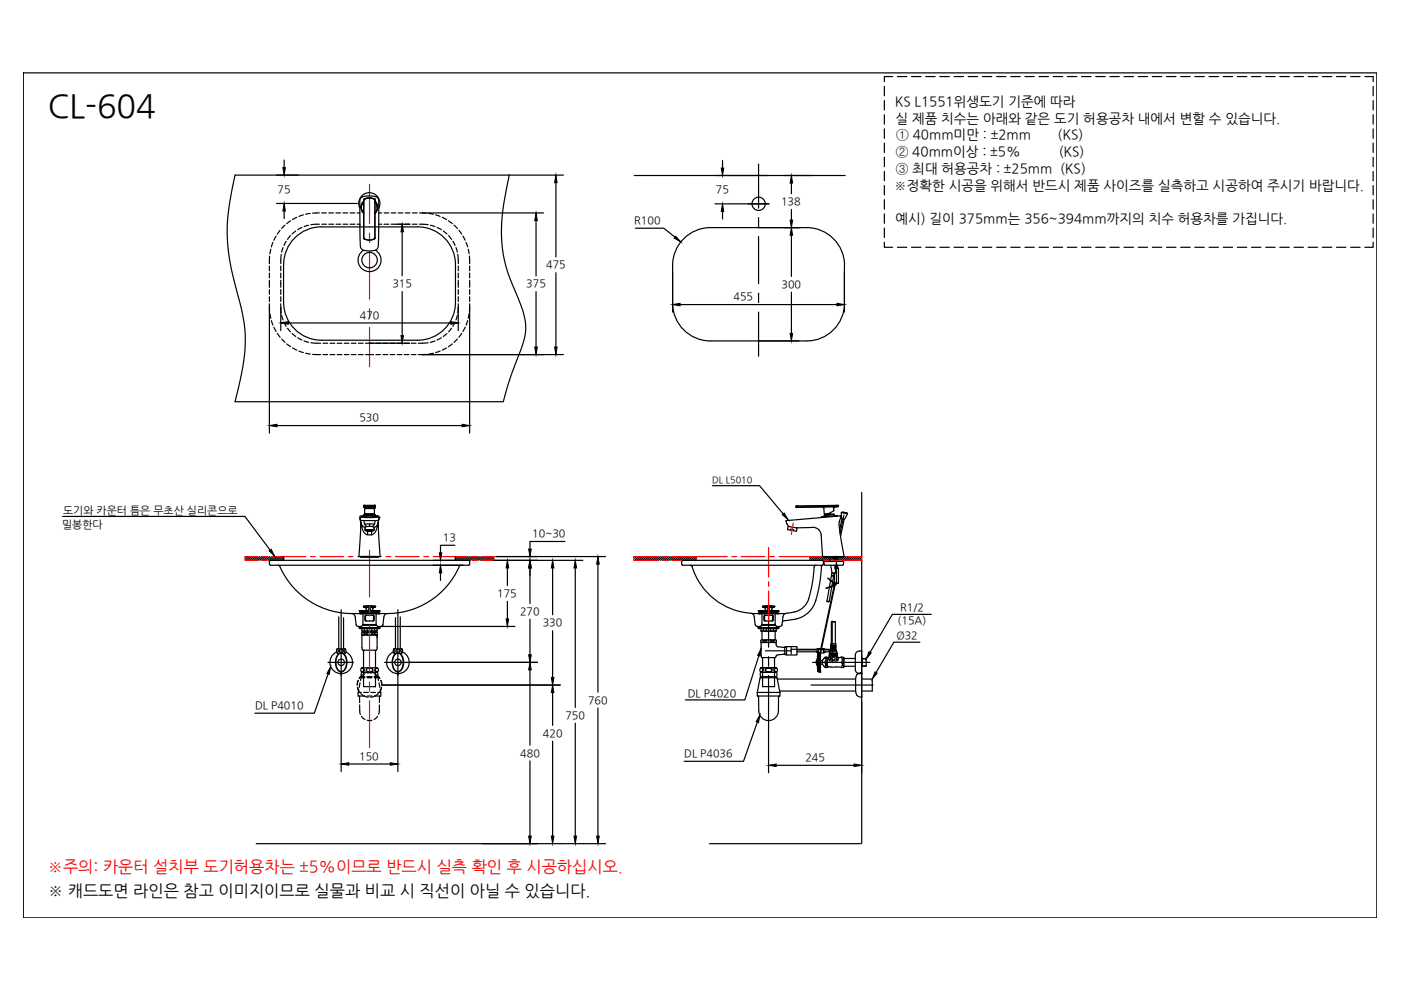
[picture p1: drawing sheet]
<svg xmlns="http://www.w3.org/2000/svg" width="297mm" height="210mm" viewBox="0 0 297 210" stroke-linecap="round" stroke-linejoin="round" font-family="sans-serif">
<!-- layer: 5 -->
<path d="M49.8 37.1h58.2a45.7 45.7 0 0 0-1.5 15.2 34.3 34.3 0 0 0 3.4 11.1 13.2 13.2 0 0 1 1.3 8.1l-.6 2.1-2.4 6.4-1.5 5.2h-56.9a49.8 49.8 0 0 0 2.2-14.3 47.8 47.8 0 0 0-2.3-11.2 38.7 38.7 0 0 1-.5-19.6zM134.5 37.2h44.7M182.7 104.4v13.6M182.7 118.8v60.1M54.3 178.9h48.1M150.4 178.9h32" fill="none" stroke="#000" stroke-width=".25"/>
<!-- layer: 6 -->
<g fill="none" stroke="#000" stroke-width=".25">
<path d="M71.4 138.2a2.4 2.4 0 0 0-.9 3.7 2.4 2.4 0 0 0 3.7 0 2.4 2.4 0 0 0-.9-3.7M71.4 137.6l.3 .4-.3 .4M71.7 138.8a.9 .9 0 0 1 1-.2 .9 .9 0 0 1 .6 .7 2.46 2.46 0 0 1-.8 3.1 1.34 1.34 0 0 1-1.3-1.6l.1-1.1zM71.7 138.7a1.01 1.01 0 0 1 1.1-.2 1.01 1.01 0 0 1 .6 .9 2.25 2.25 0 0 1-1.1 3.1 2.25 2.25 0 0 1-1-3.1zM71.8 130.8v6.8M71.9 138.5h-.4l-.1-.2 .1-.8 1.7 .1a.74 .74 0 0 1 0 .9h-.4M72.3 129.3v13.9M72.8 131v6.6M73.3 137.6l-.4 .4 .4 .4M83.4 138.2a2.4 2.4 0 0 0-.9 3.7 2.4 2.4 0 0 0 3.8 0 2.4 2.4 0 0 0-1-3.7M83.4 137.6l.3 .4-.3 .4M83.7 138.8a.89 .89 0 0 1 1-.2 .89 .89 0 0 1 .6 .7 2.49 2.49 0 0 1-.7 3.1 1.37 1.37 0 0 1-1.4-1.6l.1-1.1z"/>
<path d="M83.8 138.7a1.01 1.01 0 0 1 1-.2 1.01 1.01 0 0 1 .6 .9 2.25 2.25 0 0 1-1 3.1 2.25 2.25 0 0 1-1.1-3.1zM83.8 131v6.6M83.9 138.5h-.4l-.1-.2 .1-.7 1.7-.1 .1 .8-.1 .2h-.4M84.4 129.3v13.9M84.9 130.8v6.8M85.3 137.6l-.3 .4 .3 .4M173.3 139.7l-.3 .7 .3 .7M173.4 138.5v3.9M173.5 138.5v3.9M173.6 138.4l-.1 .1a7.6 7.6 0 0 0-.1 3.8M173.6 138.4v4M173.6 139.8h.2"/>
<path d="M173.6 139.7h.2M173.6 139.6h.2M173.6 140h.2M173.6 139.9h.2M173.6 139.5h.2M173.6 139.3h.2M173.6 139.4h.2M173.6 139.2h.2M173.6 139.1h.2M173.6 138.9h.2M173.6 138.8h.2M173.6 138.7h.2"/>
<path d="M173.6 138.6h.2M173.6 139h.2M173.8 138.4h.2l-.2 4.1M173.8 138.4v4.1M173.9 138.4h-.3M174.4 140v.9a.98 .98 0 0 0 1 .6M175.3 139.3l-.2 .5-.2-.4M175.4 139.4v2M175.4 139.5h.1M175.4 139.4a1 1 0 0 0-1 .6M175.5 139.5h.1M175.8 139.1v-.6h1.7v.6a.64 .64 0 0 0 1 .2l.4 .2v1.9v-.1"/>
<path d="M175.8 138.8v.2M175.9 139.1l-.4 .4M175.9 138.5v.3M177.4 138.5v.3M177.5 138.8v.2M178.5 139.3l.1 .5 .3-.4M178.9 139.6h2.4M181.6 138.3l.3-.2 .8-.1v4.8a1.03 1.03 0 0 1-1.4-.8v-3.1zM182.7 139.6l.9 .1M182.8 139.6v1.7M183.6 139.7v1.5M69.5 140.4h5.5"/>
<path d="M81.5 140.4h5.5M172.3 140.4h12.1M173.4 142.3l.1 .1M173.5 142.4h.1M173.6 142.4l.3 .1M173.6 140.1h.2M173.6 140.4h.2M173.6 140.3h.2M173.6 140.2h.2M173.6 142.3h.2M173.6 142.2h.2M173.6 141.8h.2"/>
<path d="M173.6 141.9h.2M173.6 141.5h.2M173.6 141.6h.2M173.6 141.7h.2M173.6 142h.2M173.6 142.1h.2M173.6 141.4h.2M173.6 141h.2M173.6 141.1h.2M173.6 141.2h.2M173.6 141.3h.2M173.6 140.6h.2"/>
<path d="M173.6 140.7h.2M173.6 140.8h.2M173.6 140.9h.2M173.8 142.5h.1M174 140.1h.4M174 140.8h.4M174.9 141.5l.2-.4 .2 .4M175 140.1a.38 .38 0 0 1 .3 .3 .38 .38 0 0 1-.3 .4zM175.4 141.3h.1M175.5 141.4h.1M178.6 140.1a.36 .36 0 0 1 .3 .3 .36 .36 0 0 1-.3 .4zM178.9 141.5l-.3-.5-.1 .5"/>
<path d="M178.9 141.3h.1M178.9 141.3h2.4M178.9 141.4l-.4 .1-.7-.1-2.4 .1M183.6 141.2l-.9 .1"/>
<circle cx="72.4" cy="138" r=".39"/>
<circle cx="84.4" cy="138" r=".39"/>
<circle cx="72.3" cy="140.4" r=".69"/>
<circle cx="84.4" cy="140.4" r=".69"/>
</g>
<!-- layer: CENTER -->
<path d="M78.3 39.1v8.3M78.3 49.4v2M78.3 53.4v10M78.3 65.4v2M78.3 69.4v8.4M78.3 116.7v9.9M78.3 128.6v2M78.3 132.6v10M78.3 144.6v2M78.3 148.6v9.9" fill="none" stroke="#f00" stroke-width=".25"/>
<!-- layer: 0 -->
<g fill="none" stroke="#000" stroke-width=".25">
<path d="M58.6 37.1h4.6M60.2 33.9v1.6M108 37.1h11.5M117.9 38.7v15.8M151.6 37.2h11.4M153.2 34v1.6M166.2 37.2h6.1M167.8 38.8v2.3M58.6 43.1h17.2M60.1 56.1v8M60.2 44.7v1.6M68.1 48.1h20.4"/>
<path d="M68.2 48.1a8 8 0 0 0-8.1 8M84 47.5h2.9M85.3 49.1v9.4M88.6 48.1a8 8 0 0 1 8 8M89.6 45.1h25.7M96.6 56.1v8a8 8 0 0 1-8.1 8h-20.4a8 8 0 0 1-8-8M113.7 46.8v11.7M117.9 57.8v15.8M134.7 48.4h6l2.4 1.9M150.6 48.3h20.4a8 8 0 0 1 8.1 8l-.1 9.9M150.6 48.3a8 8 0 0 0-8 8v9.9M151.6 43.2h11.4"/>
<path d="M153.2 44.8v1.6M167.8 44.4v2.3M167.8 49.9v8.7M57.1 65.2v26.6M59.5 65.2v4.9M61.1 68.5h34.5M78.3 72.8h8.6M85.3 61.8v9.4M89.6 75.2h29.9M97.2 65.2v4.9M99.6 65.2v26.6M113.7 61.8v11.8"/>
<path d="M142.6 64.3a8 8 0 0 0 8 8M144.2 64.6h33.2M160.8 72.3h8.6M167.8 62v8.7M179.1 64.3a8 8 0 0 1-8.1 8h-20.4M58.7 90.2h39.3M13.3 109.5h38.6l5.4 7.1M52.1 118l-.1 .1M52.5 118l-.5 .6M52.9 118l-.8 .8M53.4 118l-.8 .8M53.8 118l-.8 .8"/>
<path d="M54.2 118l-.8 .8M54.6 118l-.8 .8M55.1 118l-.8 .8M55.5 118l-.8 .8M55.9 118l-.8 .8M56.3 118l-.8 .8M56.8 118l-.8 .8M57.2 118l-.8 .8M57.6 118l-.8 .8M58 118l-.8 .8M58.5 118l-.8 .8M58.9 118l-.8 .8"/>
<path d="M59.3 118l-.8 .8M59.7 118l-.8 .8M60.2 118l-.8 .8M60.2 118.4l-.4 .4M76.2 118h4.3M76.5 118.1v-.1h3.7v.1M76.9 118h.1M91.8 118.8h4.7M91.8 119.8h6.4M96.4 115.6h-3v1.6M96.7 118l-.2 .2M97.1 118l-.6 .6"/>
<path d="M97.5 118l-.8 .8M98 118l-.8 .8M98.4 118l-.8 .8M98.8 118l-.8 .8M99.2 118l-.8 .8M99.7 118l-.8 .8M100.1 118l-.8 .8M100.5 118l-.8 .8M100.9 118l-.8 .8M101.4 118l-.9 .8M101.8 118l-.8 .8M102.2 118l-.8 .8"/>
<path d="M102.6 118l-.8 .8M103 118l-.7 .8M103.5 118l-.8 .8M103.9 118l-.8 .8M104.3 118l-.8 .8M104.7 118.1l-.7 .7M104.7 118.5l-.3 .3M104.7 118.8h18.9M105.1 118h23.3M119.8 114.8h-7.4v1.6M126.8 119.6v27.2M134.5 118l-.1 .1"/>
<path d="M134.9 118l-.5 .5M135.3 118l-.8 .8M135.7 118l-.7 .8M136.2 118l-.8 .8M136.6 118l-.8 .8M137 118l-.8 .8M137.5 118l-.8 .8M137.9 118l-.8 .8M138.3 118l-.8 .8M138.7 118l-.8 .8M139.2 118l-.8 .8M139.6 118l-.8 .8"/>
<path d="M140 118l-.8 .8M140.4 118l-.8 .8M140.9 118l-.9 .8M141.3 118l-.8 .8M141.7 118l-.8 .8M142.1 118l-.8 .8M142.5 118l-.7 .8M143 118l-.8 .8M143.4 118l-.8 .8M143.8 118l-.8 .8M144.3 118l-.8 .8M144.7 118l-.8 .8"/>
<path d="M145.1 118l-.8 .8M145.5 118l-.8 .8M146 118l-.9 .8M146.4 118l-.8 .8M146.8 118l-.8 .8M147.2 118l-.8 .8M147.6 118l-.8 .8M147.7 118.4l-.4 .4M151.1 103h9.9l5 5.9M171.9 118l-.3 .2M172.3 118l-.7 .7M172.7 118l-.8 .8"/>
<path d="M173.1 118l-.8 .8M173.6 118l-.9 .8M174 118l-.8 .8M174.4 118l-.8 .8M174.8 118l-.8 .8M174.8 118v.1M175.2 118l-.7 .8M175.7 118l-.8 .8M176.1 118l-.8 .8M176.5 118l-.8 .8M177 118l-.8 .8M177.4 118l-.8 .8"/>
<path d="M177.8 118l-.8 .8M178.2 118l-.8 .8M178.5 118v.1M178.7 118l-.9 .8M179.1 118l-.8 .8M179.5 118l-.8 .8M179.9 118l-.8 .8M180.3 118l-.8 .8M180.8 118l-.8 .8M181.2 118l-.8 .8M181.6 118l-.8 .8M182.1 118l-.8 .8"/>
<path d="M182.5 118l-.8 .8M182.7 118.2l-.6 .6M182.7 118.6l-.2 .2M80.8 132.8h28.4M93.4 121.5v1.6M107.6 120.4v3.8M107.6 127.5v3.7M112.4 120.4v7.6M112.4 131.3v7.5M117.2 120.4v9.9M117.2 133.7v9.9M122 120.4v29.6"/>
<path d="M160.9 139l-3 9.4h-12.6M69.6 142.9l-3 8.3h-12.6M72.3 142.4v21.2M75.9 146.8v.8l.3 .1v1.3M75.9 146.8h.7M76.1 146.2l-.1 .6M76.1 147.6h1.3M76.2 149.5l.2 2M76.3 144.8l-.2 1M76.5 143.7h.9M76.5 143.7l-.1 .6M76.7 151.9l.7 .6"/>
<path d="M76.7 142.5v1h.7M77.1 146.8h1M77.4 143.5h-.6l-.3 .2M77.8 143.5h1.1M77.8 143.7h1.1M77.9 152.7h1M77.9 147.6h1M78.6 146.8h1M79.3 143.5h.6l.2 .2M79.3 143.7h.8M79.4 147.6h1.2M80 142.5v1h-.7"/>
<path d="M80.1 151.9l-.8 .6M80.1 146.8h.6M80.1 143.7l.1 .6M80.4 144.8l.1 1M80.4 149.5l-.1 1.9M80.6 146.3l.1 1.3-.2 .1-.1 1.3M80.9 145.2h37.9M84.4 142.4v21.2M87 140.4h27M112.4 142v16M117.2 146.8v7M117.2 157.1v20.2"/>
<path d="M122 153.3v24M126.8 150.1v27.2M160.6 146.8h4.7M160.6 153.1l-3 8.3h-12.6M160.7 147.6l.2 3.1a2.08 2.08 0 0 0 2.1 2.1 2.08 2.08 0 0 0 2-2.1l.1-3M161.1 143.7h3.6l.7 3.2v.7h-4.8v-.7zM161.3 142.5v1M161.3 143.5h3.3M161.4 143.5l-.3 .2M164.5 143.5l.2 .2M164.6 142.5v1M165.2 147.6l-.1 .1"/>
<path d="M73.9 162h8.8M102.4 178.9h26M112.4 161.3v16"/>
</g>
<!-- layer: 1 -->
<g fill="none" stroke="#f00" stroke-width=".25">
<path d="M54.6 118h-2.6v.8h2.6M55.6 118.8h1M55.6 118h1M57.6 118h7.2M57.6 118.8h2.6M65.8 118h1M67.8 118h5M73.8 118h1M75.8 118h5M81.9 118h1M83.8 118h5.1M89.9 118h1"/>
<path d="M91.8 118h7.3M96.5 118.8h2.6M100.1 118.8h1M100.1 118h1M102.1 118h2.6v.8h-2.6M139.5 118h-5.1v.8h5.1M140.6 118.8h.9M140.6 118h.9M142.5 118h11.7M147.7 118v.8h-5.2M155.2 118h1M157.2 118h5"/>
<path d="M162.9 116.1v6.2M163.2 118h1M165.2 118h10.5M168.2 110.9l-.4 2.4M171.6 118v.8h4.1M176.7 118.8h1M176.7 118h1M178.7 118h4v.8h-4M162.9 123.3v1M162.9 125.3v6.3"/>
</g>
<!-- layer: 7 -->
<g fill="none" stroke="#000" stroke-width=".25">
<path d="M174.7 119h4.1v.7l-.2 .1h-3.6l-.3-.1zM175.8 118l.2 1M176.1 119.8l.3 1.8h.2l.7-.2-.3-1.6M176.7 118.5v-.5l.1 1M177 118l-.2 1M177.1 118v1v-1M177.1 118.4l.1 .6M177.1 119.8v.7h.7M177.1 118.5h.5M177.2 119.8v.7M177.3 118v5.9M177.5 119.8v.7"/>
<path d="M177.6 118v1v-1M177.6 118.4l-.1 .6M177.6 119.8v.7M178.4 108.7l1.3 .2-.2-.1M178.4 108.7l.1 1.3-.5 2.4M178.6 108.6h.1M178.6 108.6l-.2 .1M178.6 108.6l.9 .2M178.9 109.2l-.8 3.9M179 110.2l-.8 3.6M179 110.1h.1M179.5 108.8h.1"/>
<path d="M179.7 108.9l-.7 1.2-.5-.1 .5 .2M175.2 124.7l1.7-.5zM175.3 127.5l.5 .1zM175.5 122.6l1.5 1.2zM175.8 139l1.7-.1v.2h-1.7zM175.8 139h1.7M175.8 124.5l-.5 3M175.9 139.1l-.2 .5 .2 .5M175.9 124.3v.1M176 138.5v-.3h1.4v.3M176 138.5l1.4 .1M176 124.4l-.1 .1"/>
<path d="M176.1 138.6v.2h1.2v-.2M176.1 138.2v-.2h1.2v.2M176.1 123.1l.1 .1M176.1 124.4h.1M176.1 123.2h.1M176.1 124.4l.2 .1-.5 3.1M176.1 138.8v.1M176.1 137.9v.1M176.2 136.8v.2M176.2 136.8v-.3h1v.3M176.2 136.8h1M176.2 137h1"/>
<path d="M176.2 137.8l-.1 .1M176.2 137.5l1 .1h-1M176.2 137v.3M176.2 137.9h1M176.2 137.3v.2M176.2 137.5v.1M176.3 131.8v4.7M176.3 131.8h.4M176.3 122.1l.4 .1-.1 1.1-.3-.1M176.3 122.1l-.2 .9M176.3 123.3h.1M176.3 123.3l-.2-.1-.2 1.1 .2 .1"/>
<path d="M176.3 124.4v.1M176.3 122v.1M176.3 137.8l-.1 .1M176.4 124.3l-.2 .1M176.4 121.4l-.1 .6 .4 .1 .2-.6 .4-.1M176.4 123.3l.1 .1M176.5 131.7v8.6M176.5 123.4l-.1 .9M176.5 123.2v.1M176.6 123.9l.6 .1M176.7 131.8h.4zM176.7 122.1h.1"/>
<path d="M176.8 123.6l.2 .1-.1 .5M176.9 124.2l-3.1 14.6M176.9 124.2h.1l-3.1 14.6M176.9 123.6h.9M176.9 121.5v2.1M177 123.8l-.1 .4M177 137.8v.1M177.1 120.4l.1 .8M177.1 131.8v4.7M177.2 137.3v.5h-1v-.2M177.2 137h.1M177.2 137v.2h-1"/>
<path d="M177.2 137.2l-1 .1M177.2 136.8v.2h-1M177.2 137.8l.1 .2M177.3 138.8v.1M177.4 138.5v.1M177.5 139.1l.2 .5-.2 .5M177.7 120.5l.1 3.1h-.9M175.8 140.1h1.7"/>
<circle cx="160.8" cy="43.2" r="1.41"/>
<circle cx="175.9" cy="139.6" r=".28"/>
<circle cx="176.7" cy="139.7" r=".36"/>
<circle cx="177.5" cy="139.6" r=".28"/>
</g>
<!-- layer: 0 -->
<g fill="#000" stroke="#000" stroke-width=".21">
<path d="M60 35.5h.5l-.3 1.6zM117.9 37.1l.2 1.6h-.5zM152.9 35.6h.5l-.2 1.6zM167.8 37.2l.2 1.6h-.5zM60.2 43.1l.3 1.6h-.5zM85.3 47.5l.2 1.6h-.5zM113.7 45.1l.2 1.7h-.5zM143.3 50.1l1 1.2-1.4-.8zM153.2 43.2l.2 1.6h-.5zM167.8 48.3l.2 1.6h-.5zM167.5 46.7h.5l-.2 1.6zM59.5 68.5l1.6-.3v.5z"/>
<path d="M85 71.2h.5l-.2 1.6zM95.6 68.2l1.6 .3-1.6 .2zM113.4 73.6h.5l-.2 1.6zM117.6 73.6h.5l-.2 1.6zM142.6 64.6l1.6-.3v.5zM167.5 70.7h.5l-.2 1.6zM177.4 64.3l1.6 .3-1.6 .2zM57.1 90.2l1.6-.2v.5zM98 90l1.6 .2-1.6 .3zM57.1 116.8l.4-.3 .7 1.4zM93.1 117.2h.6l-.3 1.6zM112.1 116.4h.5l-.2 1.6z"/>
<path d="M126.8 118l.2 1.6h-.5zM165.8 109.1l.5-.3 .8 1.4zM93.4 119.8l.3 1.7h-.6zM107.6 118.8l.3 1.6h-.6zM107.3 131.2h.6l-.3 1.6zM112.4 118.8l.2 1.6h-.5zM112.1 138.8h.5l-.2 1.6zM117.2 118.8l.2 1.6h-.5zM122 118.8l.2 1.6h-.5zM161.4 137.5l-.3 1.6-.5-.2zM70.1 141.4l-.3 1.6-.5-.2zM112.4 140.4l.2 1.6h-.5z"/>
<path d="M117.2 145.2l.2 1.6h-.5zM116.9 143.6h.5l-.2 1.6zM161.1 151.6l-.3 1.6-.5-.2zM72.3 162l1.6-.3v.5zM82.7 161.7l1.7 .3-1.7 .2zM112.1 177.3h.5l-.2 1.6zM116.9 177.3h.5l-.2 1.6zM121.7 177.3h.5l-.2 1.6zM126.5 177.3h.5l-.2 1.6z"/>
</g>
<!-- layer: 3 -->
<g fill="none" stroke="#000" stroke-width=".25">
<path d="M187.5 18.3v2M189.3 16.2h-1.8v1.1M190.3 16.2h2M193.3 16.2h2M196.3 16.2h2M199.3 16.2h2M202.3 16.2h2M205.3 16.2h2M208.3 16.2h2M211.3 16.2h2M214.3 16.2h2M217.3 16.2h2"/>
<path d="M220.3 16.2h2M223.3 16.2h2M226.3 16.2h2M229.3 16.2h2M232.3 16.2h2M235.3 16.2h2M238.3 16.2h2M241.3 16.2h2M244.3 16.2h2M247.3 16.2h2M250.3 16.2h2M253.3 16.2h2"/>
<path d="M256.3 16.2h2M259.3 16.2h2M262.3 16.2h2M265.4 16.2h1.9M268.4 16.2h1.9M271.3 16.2h2.1M274.3 16.2h2.1M277.4 16.2h2M280.4 16.2h2M283.4 16.2h2M286.4 16.2h2M289.4 16.2h1.7v1.1"/>
<path d="M291.1 18.3v2M187.5 21.3v2M187.5 24.3v2M187.5 27.3v2M187.5 30.3v2M187.5 33.3v2M187.5 36.3v2M187.5 39.3v2M291.1 21.3v2M291.1 24.3v2M291.1 27.3v2M291.1 30.3v2"/>
<path d="M291.1 33.3v2M291.1 36.3v2M291.1 39.3v2M79.6 53a2.44 2.44 0 0 1 .6 3.7 2.44 2.44 0 0 1-3.7 0 2.44 2.44 0 0 1 .6-3.6M187.5 51.4v1h1.8M187.5 42.3v2M187.5 45.3v2M187.5 48.3v2.1M190.3 52.4h2M193.3 52.4h2M196.3 52.4h2M199.3 52.4h2"/>
<path d="M202.3 52.4h2M205.3 52.4h2M208.3 52.4h2M211.3 52.4h2M214.3 52.4h2M217.3 52.4h2M220.3 52.4h2M223.3 52.4h2M226.3 52.4h2M229.3 52.4h2M232.3 52.4h2M235.3 52.4h2"/>
<path d="M238.3 52.4h2M241.3 52.4h2M244.3 52.4h2M247.3 52.4h2M250.3 52.4h2M253.3 52.4h2M256.3 52.4h2M259.3 52.4h2M262.3 52.4h2M265.4 52.4h1.9M268.4 52.4h1.9M271.3 52.4h2.1"/>
<path d="M274.3 52.4h2.1M277.4 52.4h2M280.4 52.4h2M283.4 52.4h2M286.4 52.4h2M291.1 51.4v1h-1.7M291.1 42.3v2M291.1 45.3v2M291.1 48.3v2.1M57.1 119.6l.3 .2M57.4 118.8h41.9l.3 .3v.5M57.4 118.8l-.3 .3v.5"/>
<path d="M59 119.8l.1 .1a17.1 17.1 0 0 0 16.1 10.2h6.3a17.1 17.1 0 0 0 16.1-10.2l.1-.1M99.6 119.6l-.3 .2h-41.9M144.5 119.6v-.5l.3-.3h29.5l.3 .3v.5M144.5 119.6l.3 .2h29.6M146.3 119.8l.3 .2a14.4 14.4 0 0 0 12.9 10.1l.4 .6M173 119.8l-.4 .4M174.4 119.8l-.3 .4M174.6 119.6l-.2 .2M74.6 130.1a.76 .76 0 0 1 .7 .7l.2 1.7 .4 .3M75.9 132.8h.6M76.1 133.1h4.4M76.2 129.5l.2 .2"/>
<path d="M76.3 133.2h.1M76.3 133.2v.1M76.3 130.1l.1-.1h3.9l.1 .1M76.3 129.7l.1 .1h3.9l.1-.1M76.3 129.7h.1M76.3 130.1h.1M76.3 130.1h4.1M76.3 129.7h4.1M76.3 133.3h4.1M76.6 129.8v.2M76.7 134.5l.3 .1 .2-.1M76.7 133.8h.6"/>
<path d="M76.7 133.3v.5M76.8 134.7h2.9M76.8 134.7l-.1 2.6 .2 .6h2.9M76.9 132.3l.1 .3M76.9 132.6l-.8 .5h4.4M76.9 132.4h2.8M76.9 132.6h2.8M76.9 133.8v.3h2.8v-.3M76.9 130.1v2.5M77.1 128.6h2.5v.2h-2.5zM77.1 128.6l1.3-.2 1.3 .2M77.1 137.9v7.7h2.5"/>
<path d="M77.2 134.2h.6M77.2 134.2v.4h.6v-.4M77.2 134.2l-.4-.1-.1 .5M77.3 133.8h.6M77.3 133.3v.5M77.4 130.7v.8M77.4 130.7l.2-.2h1.5l.2 .2v.8l-.2 .2h-1.5l-.2-.2M77.5 128.8l.2 .4M77.6 129.4l-.1 .1M77.7 129.1l-.1 .3M77.7 130.5l-.2 .2v.8l.2 .2M77.8 134.5l.5 .2"/>
<path d="M77.9 133.3v.5M77.9 133.8h.9M78.2 128.8h.3M78.2 128.8h-.9h.2M78.2 128.8v.7M78.3 129.5v-.2h.1v.2M78.3 128.8v.5M78.3 134.1l-.5 .1M78.4 134.1l.5 .1M78.4 128.8v.5M78.5 128.8h.9l-.4 .4M78.5 128.8v.7"/>
<path d="M78.8 133.3v.5M78.9 134.2h.6v.4h-.6zM78.9 134.5l-.5 .2M79 129.1l.2 .4M79 130.5l.2 .2v.8l-.2 .2M79.4 133.3v.5h-.6M79.4 133.8h.6M79.5 134.5l.3 .1 .2-.1M79.5 134.2l.3-.1 .2 .1M79.6 137.9v7.7M79.7 134.7h.1M79.7 134.7h.3v2.7"/>
<path d="M79.7 132.3v.3M79.7 130.1v2.5M79.7 132.6l.8 .5M80 133.3l-.1 .5h-3.2M80 137.3l-.2 .6M80 134.2v.4M80.1 129.8v.2M80.1 132.8h.7M80.4 129.7h.1M80.4 130.1h.1M80.4 133.2v.1M80.5 129.5h-4.3h4.3"/>
<path d="M80.5 129.5h.1M80.5 129.5l-.2 .2M82.1 130.1a.81 .81 0 0 0-.7 .7l-.2 1.7-.4 .3M159.4 130.1h7.1M159.9 130.7l.2 1.8 .4 .3M160.5 132.8h.8M160.7 133.1h4.4M160.8 129.5l.2 .2M160.8 129.5h.1M160.8 129.5h4.3h-4.3M160.9 133.2h.1M160.9 130.1l.1-.1h3.9l.1 .1"/>
<path d="M160.9 129.7l.1 .1h3.9l.1-.1M160.9 133.2v.1M160.9 130.1h.1M160.9 129.7h.1M160.9 130.1h4.1M160.9 129.7h4.1M160.9 133.3h4.1M161.2 129.8v.2M161.3 135.8l.1 .4 .4-.1M161.3 135.8l.3-.1 .2 .1M161.3 133.8h3.1M161.3 133.3v.5"/>
<path d="M161.4 133.8h.5M161.4 136.2h3.1l.1 .7 .3 .2M161.4 136.2v2.7l.1 .5h2.9M161.6 132.3v.3M161.6 133.8v1.9h2.7v-1.9M161.6 132.4h2.7M161.6 132.6h2.7M161.6 132.6l-.9 .5M161.6 130.1v2.5M161.7 128.6h2.5M161.7 128.6v.2h2.5l.1-.2M161.7 128.6l1.3-.2 1.3 .2"/>
<path d="M161.7 139.4v6.2h2.5M161.8 136.1h.6M161.9 133.8h.6M161.9 133.3v.5M162 130.7v.8M162 131.5l.2 .2M162.1 130.7v.8M162.1 131.5l.2 .2M162.2 131.7h1.6M162.2 130.5h1.6M162.2 130.5l-.2 .2M162.3 138h5.5"/>
<path d="M162.3 129.1l-.2 .4M162.3 130.5l-.2 .2M162.4 135.8h-.6v.3M162.4 135.8v.3M162.4 136.1l.5 .1M162.5 133.3v.5M162.5 133.8h.5M162.8 128.8h-.8l.3 .4M162.8 128.8h1.1l-.3 .4M162.8 128.8v.7M162.9 128.8v.5M162.9 135.7l-.5 .1"/>
<path d="M163 135.7l.5 .1M163 128.8v.5M163 129.3l-.1 .2M163 129.3v.2M163.1 128.8v.7M163.4 133.3v.5h.6M163.4 133.8h-.4M163.5 135.8h.6v.3h-.6zM163.5 136.1l-.5 .1M163.6 130.5l.2 .2M163.6 129.1l.2 .4M163.8 130.5l.1 .2 .1 .8-.2 .2"/>
<path d="M163.8 130.7v.8M163.8 131.5l-.2 .2M164 133.3v.5M164 133.8h.6M164.1 135.8l.3-.1 .2 .1M164.2 139.4v6.2M164.3 132.3v.3M164.3 132.6l.8 .5M164.3 130.1v2.5M164.6 133.8h-.2M164.6 133.3v.5M164.6 132.8h.8"/>
<path d="M164.6 135.8l-.1 .4-.4-.1M164.7 129.8v.2M164.9 138.8l-.3 .2-.2 .4M164.9 137.1l1.3 .2M165 130.1h.1M165 129.7h.1M165 133.2h.1M165 133.2v.1M165.1 129.5l-.2 .2M166 130.7l-.2 1.8-.4 .3M166.2 138.7l-1.3 .2M166.2 138.7l.3 .1"/>
<path d="M166.5 137.2h-.3M166.5 137.2h.3v1.7h2.1l.1-.2M166.5 137.2h.1M166.5 138.7v.1M166.5 138.8h.3M166.7 130a.79 .79 0 0 0-.7 .7M166.8 137.1h2.1l.1 1.6M166.8 137.2h-.4v1.5h.4M167.8 137.3v1.4M167.8 137.7h8.1M168.5 129.7l-1.8 .3M168.9 131.2l-1.6 .3a1.59 1.59 0 0 0-1.4 .3v.2"/>
<path d="M169 137.8h4.5M169 138.2h4.5M172.6 120.2a22.7 22.7 0 0 1-1.6 7.8 4 4 0 0 1-2.5 1.7M173 127.3a5.5 5.5 0 0 1-4.1 3.9M173.1 138.2l.3 .3 1.2-.1 .4-.2M173.1 137.8l.3-.3h1.2l.4 .3M173.4 138.2h.1M173.4 137.7v.1M173.4 137.7l.1 .1M173.5 138.2h-.1M173.5 137.8v.4M174.2 120.2a29.7 29.7 0 0 1-1.3 7.2"/>
<path d="M174.6 137.8v.4M174.6 137.8h1.2M174.6 138.2h1.2M174.6 138.2h.1M174.7 137.7l-.1 .1M174.7 138.2h.1M174.7 137.7v.1M175.8 137.8v.4M162.9 150.6v13.3M182.7 148.8v15.1M164.6 162.3h16.5"/>
<circle cx="78.4" cy="55.1" r="1.64"/>
</g>
<!-- layer: 4 -->
<g fill="none" stroke="#000" stroke-width=".25">
<path d="M75.8 145.7l.4 .9M75.8 145.8l.2 .6M76 144.3l-.3 .9 .2-.9M76.5 147l.6 .5 1 .3M76.6 141.6h.1a.39 .39 0 0 1 .5 .3 .39 .39 0 0 1-.2 .5M76.7 141.6h3.3l.2 .6-.2 .3h-3.3l-.2-.4zM76.7 142.5h3.3M77 142.3l-.4 .2M77.4 142.8l-.7 .4-.5 .6 .4-.5M77.8 142.7h1M77.8 141.8a.43 .43 0 0 0 0 .5 .43 .43 0 0 0 .6 .2 .43 .43 0 0 0 .5-.2 .43 .43 0 0 0 0-.5M77.8 141.8l.6-.2 .5 .2"/>
<path d="M79.3 142.8l.7 .4 .5 .6-.4-.5M79.5 142.2l.2 .2M79.5 141.9v.3M79.7 141.7l-.2 .2M79.7 142.3l.4 .2M80.1 141.6l-.4 .2M80.2 147l-.6 .5-1 .3M80.7 144.3l.2 .9-.1-.9M80.9 145.8l-.2 .6M80.9 145.7l-.4 .9M161.2 141.6h.1a.39 .39 0 0 1 .5 .3 .39 .39 0 0 1-.2 .5M161.3 141.6h.4h-.4"/>
<path d="M161.3 141.6l-.2 .5 .2 .4h3.3h-3.3M161.6 142.3l-.4 .2M161.7 141.6h1.2h-1.2M162.5 141.8a.43 .43 0 0 0-.1 .5 .43 .43 0 0 0 .6 .2 .43 .43 0 0 0 .5-.2 .43 .43 0 0 0 0-.5M162.5 141.8l.5-.2 .5 .2M164.3 141.6h-1.4h1.4M164.3 142.3l.4 .2M164.6 141.6h-.3h.3M164.6 141.6l.2 .5-.2 .4M164.7 141.6l-.2 .1a.36 .36 0 0 0-.4 .2 .36 .36 0 0 0 .2 .5M164.8 144h16.6M165.3 146.5h16.1"/>
<path d="M171.9 145.2h13.2M181.4 143.8v2.8M181.4 146.6l.3 .8M181.7 147.4l.3 .3M182 142.8l-.3 .2-.3 .8M182.1 142.8l.6-.2v5.2l-.6-.1M182.7 144h2.2v2.5h-2.2"/>
</g>
<!-- layer: CENTER -->
<path d="M160.8 34.8v9.4M158.6 43.2h4.4M160.8 46.1v2.1M160.8 50.1v10.1M160.8 62.2v2M160.8 66.2v9.3M60.2 118v.8M96.5 118v.8M162.9 129.9v7.3M162.9 139.2v2M162.9 143.2v7.4" fill="none" stroke="#000" stroke-width=".25"/>
<!-- layer: 3 -->
<path d="M162.9 162.3l1.7-.3v.5zM181.1 162l1.6 .3-1.6 .2z" fill="#000" stroke="#000" stroke-width=".21"/>
<!-- layer: 1 -->
<g fill="none" stroke="#000" stroke-width=".25">
<path d="M76.3 44.1a2.26 2.26 0 0 1 2-3.2 2.26 2.26 0 0 1 2 3.2M76.6 43.9v.1M76.6 44l.1 .6 .4 .6M76.6 43.9v.2M76.6 43.9h.1M76.6 41.8a3.9 3.9 0 0 1 3.6 .3l.1 .5-.1 9.6a.97 .97 0 0 1-.7 .9l-1.2 .1-1.2-.1a.97 .97 0 0 1-.7-.9l-.1-9.6zM76.7 43.5l-.1 .4M76.8 43.2l-.2 .7M77.1 42.7a1.79 1.79 0 0 0 0 2.6M77.1 42.7a1.74 1.74 0 0 0-.1 2.4M77.1 42.4v8.1M77.1 42.7l-.4 .6-.1 .6"/>
<path d="M77.1 42.7l-.4 .6-.1 .7M77.1 50.5l.2 .2M77.1 50.5l.1 .2M77.1 42.4h.1M77.2 42.4a1.74 1.74 0 0 1 2.3 0M77.2 42.2h.1M77.2 42.2a2.21 2.21 0 0 1 2.2 0M77.3 42.2l-.2 .2M77.3 50.6l.8 .3 1.3-.3M79.4 42.2h.1M79.4 50.6v.1a2.4 2.4 0 0 1-2.2 0M79.4 42.2l.1 .2"/>
<path d="M79.5 50.5l-.1 .2M79.5 50.5h.1M79.5 42.4v8.1M79.5 42.7a1.79 1.79 0 0 1 0 2.6M79.5 45.2a1.7 1.7 0 0 0 0-2.5 1.71 1.71 0 0 1 0 2.5M79.5 42.7l.4 .6 .1 .6M79.9 43.4l.1 .5M79.9 43.4l.1 .9M80 43.7v.4M80 43.9v.1M76.3 109.7l.2 .6 .7 .1 2.9-.1 .2-.3M76.4 110.3l.2 .7 .3 .5"/>
<path d="M76.5 110.6l-.4 7.4h4.5l-.4-7.4M76.5 110.7a3.1 3.1 0 0 0 1.2 2.6l1 .1M76.5 118.1h3.7M76.6 109.5v.1a9.2 9.2 0 0 0 3.5 0v-.1M76.6 109.5v.1M76.8 111.4l.6 .4M76.9 109.4l-.6 .1 .1 1.1 .4 .8M77.1 109.2v.3l1.9 .1M77.1 109.2h.7M77.1 109.4h-.4l1.7 .2 1.7-.1M77.1 109.1l.3 .1M77.1 109.1v.1"/>
<path d="M77.2 107.5h.1M77.2 107.3h.1M77.2 107.2v.1M77.2 110.4l.1 .7h1M77.3 107.6v.2M77.3 107.1l-.2 .1 .1 .4 2.2-.1M77.3 111.1l.5 .6M77.3 107.3v.2M77.3 107.3h2.1M77.3 107.5h2.1M77.3 107.3h.1M77.3 107.8v1l1.1 .1 1-.1v-1"/>
<path d="M77.3 107.8h.2M77.4 107.6l.1 .2h1.7l.1-.2M77.4 109.1v.1M77.4 109.1l1.9 .1M77.4 112.3v.2l.2 .1 1.7-.1M77.4 112.4l1-.1 .9 .1M77.6 112.4l.8-.1 .7 .1-.7 .2zM77.6 112.4h.1M77.6 112.4l.6 .2 .8-.2M77.7 109.3h1.3M77.7 109.3v.3M77.8 109.2h1.1"/>
<path d="M77.8 109.2l-.1 .1M77.9 112.6v.8M78.1 108.9v.2h.5v-.2M78.1 109l-.7 .1M78.3 111.1v.5M78.3 111.1h1.1M78.4 111.6l.8 .1 .1 .5M78.4 111.6l-.9 .1-.1 .5M78.6 109l.7 .1h-1.9M78.8 112.6v.8M78.9 109.2l.1 .1M79 109.3v.3"/>
<path d="M79.1 112.4h.1M79.3 112.2v.3M79.3 109.1h.3M79.3 112.2v.1M79.3 109.1v.1M79.4 107.8h.1M79.4 107.8h-.2M79.4 107.3h-2.2M79.4 111.1l-.5 .6M79.4 107.3v.2M79.4 107.3h.1M79.4 107.6v.2"/>
<path d="M79.4 107.1l.2 .1M79.5 107.1h-2.3M79.5 107.1h.1M79.5 107.3h-.1M79.5 110.4l-.1 .7M79.5 107.1v.2M79.5 107.3h.1M79.5 107.1l.1 .1M79.6 107.2v.3l-.2 .1M79.6 109.1l-.7 .1M79.6 107.5h-.2M79.6 109.1v.1"/>
<path d="M79.6 109.2v.3l-.6 .1M79.6 109.2l-.6 .1M79.6 109.4l.5 .1M79.8 109.4l.6 .1-.1 .5M79.9 111.4h.1M80.1 109.5v.1M80.1 111l-.2 .4-.6 .4M80.1 111l-.1 .2M80.2 110.8a2.74 2.74 0 0 1-1.5 2.6M80.2 110.3l-.1 .7M80.3 110l-.2 1.1M80.4 109.7h.1"/>
<path d="M80.4 109.7l-.1 .3M166.8 111.1l-.2-.7 11.7-1-.4 1.9M166.9 111.1l.4 .6M167.1 111.6l1.9 .4-.1 .6-.7-.1v-.2l-.5-.1-.1 .2-.6-.1zM167.6 112.4l.6 .1M168.8 107.3v.2M168.8 107.5v.1M168.8 107.3h.2M168.8 107.3h.1M169 107.3v.2h-.2M169 107.5l.1 .1M169 107.6h-.2"/>
<path d="M169 107.6h.2M169.1 107.3h-.1M169.2 107.3v.2h-.2M169.2 107.6l8.1-.2zM169.2 107.5v.1M172.3 111.8l-3.4 .2M174.1 109.6l.1 .1M174.3 107.5l.4 .3 .1 1.2 1-.1 1-.6a.58 .58 0 0 1 .3-.9l-.3 .2v.3M174.8 109.3l2.1-.2v.4M174.8 109.3v.3M174.8 109.5l-.7 .1M174.8 109.2v.1"/>
<path d="M174.8 118.1h3.7M175.5 108.9l.1 .2M176.1 108.7v.4M176.7 109.1l-1.8 .1M176.9 109.1l-2.1 .1M177.3 107.1l-8.5 .2M177.3 107.4h.1M177.5 107.1v.3h-.2v-.2h.4M177.6 109.4l-3.5 .2M177.6 109.3h-.7M177.7 107.4h-.3M177.7 107.2l-8.7 .1"/>
<path d="M177.7 107.4h.1M177.7 107.4h-.2M177.7 107.2v.2M177.9 111.3l1.1 6.7h-4.6l-.3-4.6a1.73 1.73 0 0 0-1.8-1.6M177.9 111.3h.1M195 136.2h-5.5l-3.8 6.4M197.4 130.3h-8.2l-4.7 8"/>
</g>
<path d="M184.2 138.2l.5 .3-1 1.2zM185.5 142.5l.5 .2-1.1 1.3z" fill="#000" stroke="#000" stroke-width=".21"/>
<!-- layer: 2 -->
<g fill="none" stroke="#000" stroke-width=".25">
<path d="M57.1 56.4v1M57.1 57.9v1M57.1 59.4v1.5M57.2 54.3l-.1 1.6M57.4 52.8l-.2 1M57.9 51.4l-.4 .9M58.5 50.1l-.5 .8M59.4 48.8l-.6 .8M59.5 56.4v1M59.5 57.9v1M59.5 59.4v1.5M59.6 54l-.1 1.9"/>
<path d="M60 52.5l-.3 .9M60.4 47.7l-.7 .8M60.7 51.2l-.5 .8M61.6 50l-.7 .7M61.6 46.8l-.8 .6M62.7 49l-.8 .6M62.9 46.1l-.9 .4M64 48.2l-.9 .5M64.3 45.6l-.9 .3M65.4 47.8l-.9 .2M65.8 45.3l-1 .1M67.7 45.1l-1.4 .1"/>
<path d="M67.7 47.5l-1.8 .1M68.2 45.1h1M68.2 47.5h1M69.7 45.1h1M69.7 47.5h1M71.2 45.1h1M71.2 47.5h1M72.7 45.1h1M72.7 47.5h1M74.2 45.1h1M74.2 47.5h1M75.7 45.1h.6"/>
<path d="M75.7 47.5h.6M80.3 47.5h.6M80.3 45.1h.6M81.4 47.5h1M81.4 45.1h1M82.9 47.5h1M82.9 45.1h1M84.4 47.5h1M84.4 45.1h1M85.9 47.5h1M85.9 45.1h1M87.4 47.5h1"/>
<path d="M87.4 45.1h1M88.9 47.5l1.9 .1M88.9 45.1l1.5 .1M90.9 45.3l1 .1M91.3 47.8l.9 .2M92.4 45.6l.9 .3M92.7 48.2l.9 .5M93.8 46.1l.9 .4M94 49l.7 .6M95.1 46.8l.8 .6M95.1 50l.6 .7M96 51.1l.5 .9"/>
<path d="M96.3 47.7l.7 .8M96.7 52.5l.3 .9M97.1 53.9l.1 2M97.2 56.4v1M97.2 57.9v1M97.2 59.4v1.5M97.3 48.8l.6 .8M98.2 50.1l.4 .8M98.8 51.4l.4 .9M99.3 52.8l.2 1M99.5 54.3l.1 1.6M99.6 56.4v1"/>
<path d="M99.6 57.9v1M99.6 59.4v1.5M57.1 61.4v1M57.1 62.9v1M57.1 64.4l.1 1.6M57.2 66.5l.2 1M57.5 68l.4 .9M58.1 69.4l.4 .9M58.8 70.7l.6 .8M59.5 64.4l.1 2M59.5 61.4v1M59.5 62.9v1"/>
<path d="M59.7 66.9l.3 .9M59.7 71.9l.7 .7M60.2 68.3l.5 .9M60.8 72.9l.8 .6M60.9 69.6l.7 .8M61.9 70.7l.8 .7M62 73.8l.9 .5M63.1 71.6l.9 .5M63.4 74.4l.9 .4M64.5 72.3l.9 .3M64.8 74.9l1 .2M65.9 72.7l2.1 .1"/>
<path d="M66.3 75.1l1.7 .1M68.5 72.8h1M68.5 75.2h1M70 72.8h1M70 75.2h1M71.5 72.8h1M71.5 75.2h1M73 72.8h1M73 75.2h1M74.5 72.8h1M74.5 75.2h1M76 72.8h1"/>
<path d="M76 75.2h1M77.5 72.8h1.7M77.5 75.2h1.7M79.7 72.8h1M79.7 75.2h1M81.2 72.8h1M81.2 75.2h1M82.7 72.8h1M82.7 75.2h1M84.2 72.8h1M84.2 75.2h1M85.7 72.8h1"/>
<path d="M85.7 75.2h1M87.2 72.8h1M87.2 75.2h1M90.4 75.1l-1.7 .1M90.8 72.7l-2.1 .1M91.9 74.9l-1 .2M92.2 72.3l-.9 .3M93.3 74.4l-.9 .4M93.6 71.6l-.9 .5M94.7 73.8l-.9 .4M94.7 70.7l-.7 .7M95.7 69.6l-.6 .8"/>
<path d="M95.9 72.9l-.8 .6M96.5 68.3l-.5 .9M97 66.9l-.3 .9M97 71.9l-.7 .7M97.2 64.4l-.1 2M97.2 61.4v1M97.2 62.9v1M97.9 70.7l-.6 .8M98.6 69.4l-.4 .9M99.2 68l-.4 .9M99.5 66.5l-.2 1M99.6 61.4v1"/>
<path d="M99.6 62.9v1M99.6 64.4l-.1 1.6"/>
</g>
<!-- layer: 30 -->
<path d="M77.1 118h2.5" fill="none" stroke="#000" stroke-width=".25"/>
<!-- layer: SA-DOOR -->
<path d="M4.9 15.5h287v179.1h-287z" fill="none" stroke="#000" stroke-width=".25"/>
<text font-size="6.9" x="10.1" y="24.7">CL-604</text>
<text font-size="3.4" fill="#f00" x="10.1" y="185">※주의: 카운터 설치부 도기허용차는 ±5%이므로 반드시 실측 확인 후 시공하십시오.</text>
<text font-size="3.4" x="10.2" y="189.9">※ 캐드도면 라인은 참고 이미지이므로 실물과 비교 시 직선이 아닐 수 있습니다.</text>
<g font-size="2.9">
<text x="189.7" y="22.4">KS L1551위생도기 기준에 따라</text>
<text x="189.9" y="26">실 제품 치수는 아래와 같은 도기 허용공차 내에서 변할 수 있습니다.</text>
<text x="190" y="29.6">① 40mm미만 : ±2mm</text>
<text x="224.2" y="29.6">(KS)</text>
<text x="189.9" y="33.1">② 40mm이상 : ±5%</text>
<text x="224.5" y="33.1">(KS)</text>
<text x="189.6" y="40.3">※정확한 시공을 위해서 반드시 제품 사이즈를 실측하고 시공하여 주시기 바랍니다.</text>
<text x="189.9" y="36.7">③ 최대 허용공차 : ±25mm (KS)</text>
<text x="189.9" y="47.2">예시) 길이 375mm는 356~394mm까지의 치수 허용차를 가집니다.</text>
</g>
<g font-size="2.3">
<text x="58.9" y="40.9">75</text>
<text x="151.8" y="41">75</text>
<text x="134.5" y="47.5">R100</text>
<text x="165.6" y="43.5">138</text>
<text x="115.8" y="56.9">475</text>
<text x="83.2" y="60.9">315</text>
<text x="111.6" y="60.9">375</text>
<text x="155.5" y="63.6">455</text>
<text x="165.7" y="61">300</text>
<text x="76.3" y="67.5">470</text>
<text x="76.2" y="89.3">530</text>
<text x="13.2" y="111.9">밀봉한다</text>
<text x="13.4" y="109">도기와 카운터 틈은 무초산 실리콘으로</text>
<text x="112.8" y="113.9">10~30</text>
<text x="93.9" y="114.7">13</text>
<text x="105.4" y="126.6">175</text>
<text x="110.3" y="130.4">270</text>
<text x="190.9" y="129.5">R1/2</text>
<text x="115.1" y="132.8">330</text>
<text x="190" y="135.4">Ø32</text>
<text x="190.3" y="132.4">(15A)</text>
<text x="124.7" y="149.2">760</text>
<text x="145.8" y="147.7">DL P4020</text>
<text x="54.1" y="150.3">DL P4010</text>
<text x="119.9" y="152.4">750</text>
<text x="76.2" y="161.1">150</text>
<text x="110.3" y="160.4">480</text>
<text x="115.1" y="156.2">420</text>
<text x="145.1" y="160.6">DL P4036</text>
<text x="170.8" y="161.3">245</text>
</g>
<text font-size="1.9" x="151" y="102.3">DL L5010</text>
</svg>
